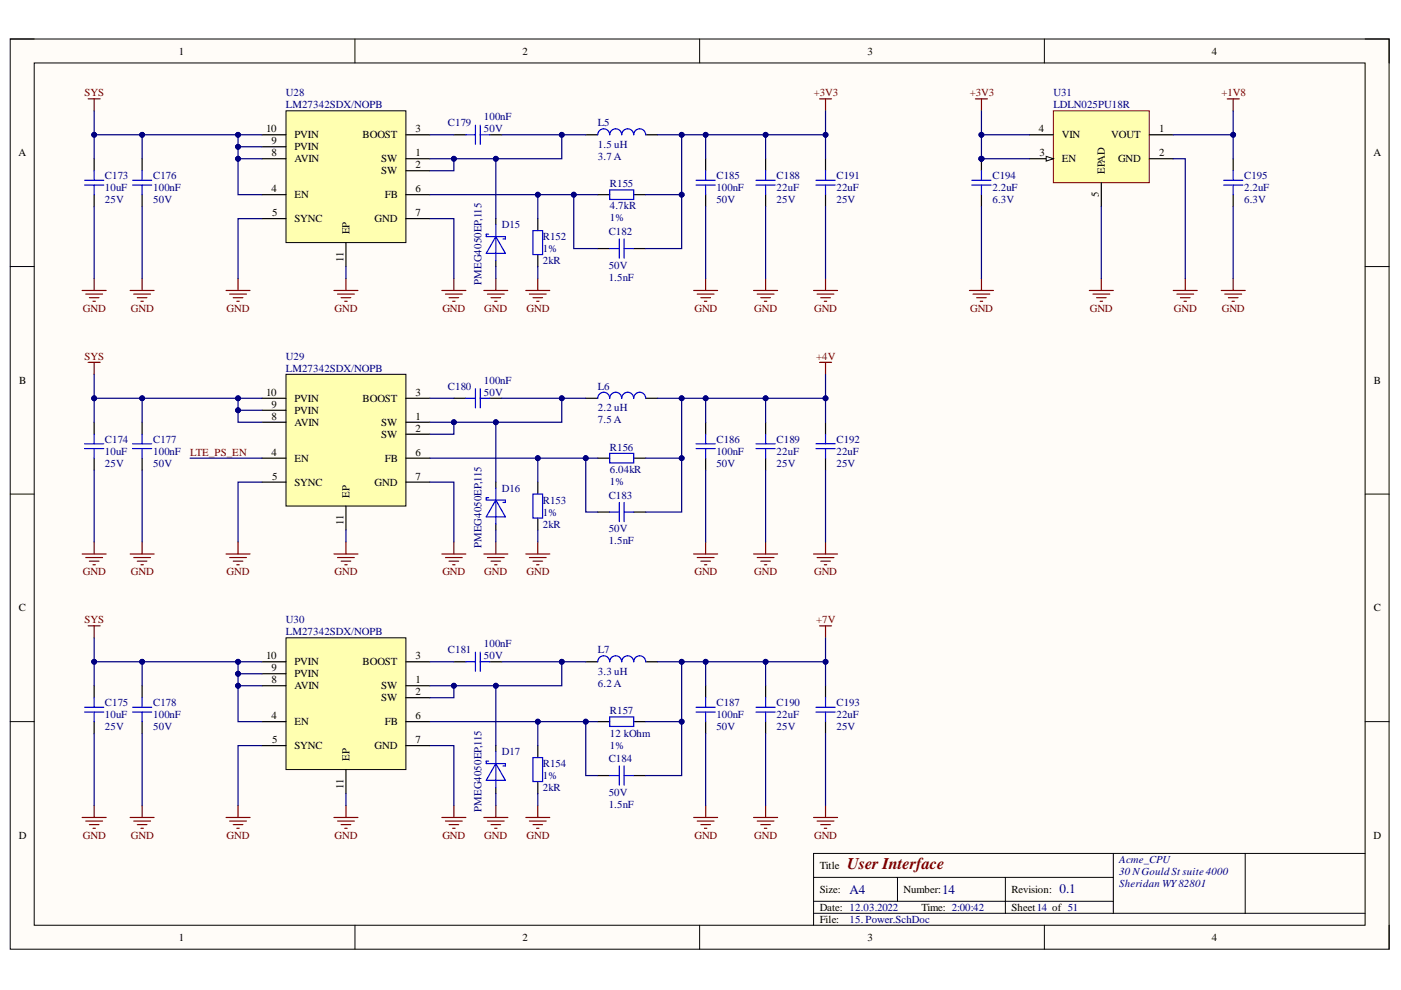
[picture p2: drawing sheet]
<svg xmlns="http://www.w3.org/2000/svg" width="297mm" height="210mm" viewBox="0 0 297 210" stroke-linecap="round" stroke-linejoin="round" font-family="sans-serif">
<path d="M2.2 8.3h292.3v193h-292.3z" fill-rule="evenodd" fill="#fffcf8"/>
<path d="M2.2 8.3h292.3v193h-292.3z" fill="none" stroke="#000" stroke-width=".21"/>
<path d="M7.3 13.3h282.1v182.9h-282.1z" fill-rule="evenodd" fill="#fffcf8"/>
<g fill="none" stroke="#000" stroke-width=".21">
<path d="M2.2 8.3h5.1M7.3 13.3h282.1v182.9h-282.1zM75.3 8.3v5M148.3 8.3v5M221.4 8.3v5M289.4 8.3h5.1v5M2.2 56.5h5.1M289.4 56.5h5.1M2.2 104.8h5.1M289.4 104.8h5.1M2.2 153h5.1M289.4 153h5.1"/>
<path d="M75.3 196.2v5.1M148.3 196.2v5.1M172.5 186h63.5M172.5 193.6h116.9M172.5 191.1h63.5M190.3 186v5.1M213.2 186v7.6M221.4 196.2v5.1M236 180.9v12.7M264 180.9v12.7M289.4 180.9h-116.9v15.3M294.5 196.2v5.1"/>
</g>
<path d="M18.7 21h2.5M20 21v2.5M20 59.1v2.5M17.4 61.6h5.1M18.2 62.4h3.5M18.9 63.1h2.1M19.7 63.9h.5M173.8 76.8h2.5M175 76.8v2.6M173.8 132.7h2.5M175 132.7v2.5" fill="none" stroke="#800000" stroke-width=".25"/>
<path d="M223.3 23.5h20.4v15.2h-20.4z" fill-rule="evenodd" fill="#ffffb0"/>
<path d="M223.3 23.5h20.4v15.2h-20.4z" fill="none" stroke="#800000" stroke-width=".21"/>
<path d="M218.2 33.7h5.1M243.7 28.6h5.1" fill="none" stroke="#000" stroke-width=".25"/>
<path d="M221.8 33.1l1.5 .6-1.5 .5z" fill="#f8fcff"/>
<path d="M221.8 33.1l1.5 .6-1.5 .5z" fill="none" stroke="#000" stroke-width=".21"/>
<path d="M218.2 28.6h5.1M233.5 38.7v5.1M243.7 33.7h5.1M261.5 33.7v2.5M261.5 41.3v2.5" fill="none" stroke="#000" stroke-width=".25"/>
<path d="M259.4 38.2h4.1M259.4 39.2h4.1M261.5 36.2v2M261.5 39.2v2.1" fill="none" stroke="#00f" stroke-width=".25"/>
<circle cx="208.1" cy="33.7" r=".51" fill="#000080"/>
<circle cx="208.1" cy="33.7" r=".51" fill="none" stroke="#000080" stroke-width=".21"/>
<path d="M208.1 33.7v2.5M208.1 41.3v2.5" fill="none" stroke="#000" stroke-width=".25"/>
<circle cx="208.1" cy="33.7" r=".51" fill="#000080"/>
<circle cx="208.1" cy="33.7" r=".51" fill="none" stroke="#000080" stroke-width=".21"/>
<path d="M206 38.2h4.1M206 39.2h4.1M208.1 36.2v2M208.1 39.2v2.1" fill="none" stroke="#00f" stroke-width=".25"/>
<path d="M206.8 21h2.6M208.1 21v2.5M260.2 21h2.5M261.5 21v2.5M233.5 59.1v2.5M231 61.6h5M231.7 62.4h3.6M232.5 63.1h2M233.2 63.9h.6" fill="none" stroke="#800000" stroke-width=".25"/>
<path d="M60.6 23.5h25.5v27.9h-25.5z" fill-rule="evenodd" fill="#ffffb0"/>
<path d="M60.6 23.5h25.5v27.9h-25.5z" fill="none" stroke="#000" stroke-width=".21"/>
<g fill="none" stroke="#000" stroke-width=".25">
<path d="M20 33.7v2.5M30.1 33.7v2.5M55.6 33.7h5M55.6 28.6h5M55.6 31.1h5M86.1 33.7h5M86.1 36.2h5M86.1 28.6h5M96.2 28.6h2.6M103.9 28.6h2.5M124.2 28.6h2.5M136.9 28.6h2.5"/>
<path d="M149.6 33.7v2.5M162.3 33.7v2.5M175 33.7v2.5M20 41.3v2.5M30.1 41.3v2.5M55.6 41.3h5M55.6 46.4h5M73.3 51.4v5.1M86.1 41.3h5M86.1 46.4h5M105.1 46.4v1.2M105.1 55.2v1.3"/>
<path d="M149.6 41.3v2.5M162.3 41.3v2.5M175 41.3v2.5"/>
</g>
<g fill="none" stroke="#00f" stroke-width=".25">
<path d="M17.9 38.2h4.1M17.9 39.2h4.1M20 36.2v2M20 39.2v2.1M28.1 38.2h4.1M28.1 39.2h4.1M30.1 36.2v2M30.1 39.2v2.1M98.8 28.6h2M100.8 26.5v4.1M101.8 26.5v4.1M101.8 28.6h2.1"/>
<path d="M126.7 28.6a1.27 1.27 0 0 1 1.3-1.3 1.27 1.27 0 0 1 1.3 1.3 1.27 1.27 0 0 1 1.2-1.3 1.27 1.27 0 0 1 1.3 1.3 1.27 1.27 0 0 1 1.3-1.3 1.27 1.27 0 0 1 1.3 1.3 1.27 1.27 0 0 1 1.2-1.3 1.27 1.27 0 0 1 1.3 1.3M147.6 38.2h4M147.6 39.2h4M149.6 36.2v2M149.6 39.2v2.1M160.3 38.2h4.1M160.3 39.2h4.1M162.3 36.2v2M162.3 39.2v2.1M173 38.2h4.1M173 39.2h4.1M175 36.2v2"/>
<path d="M175 39.2v2.1M103.6 49.7h-.5v.5h4.1v.5h-.6M105.1 50.2l2.1 3.5h-4.1zM105.1 47.6v7.6"/>
</g>
<g fill="none" stroke="#800000" stroke-width=".25">
<path d="M173.8 21h2.5M175 21v2.5M30.1 59.1v2.5M50.5 59.1v2.5M73.3 59.1v2.5M96.2 59.1v2.5M105.1 59.1v2.5M114 59.1v2.5M149.6 59.1v2.5M162.3 59.1v2.5M175 59.1v2.5M18.7 76.8h2.5"/>
<path d="M20 76.8v2.6M27.6 61.6h5.1M28.4 62.4h3.5M29.1 63.1h2M29.9 63.9h.5M47.9 61.6h5.1M48.7 62.4h3.5M49.5 63.1h2M50.2 63.9h.5M70.8 61.6h5.1M71.6 62.4h3.5M72.3 63.1h2.1"/>
<path d="M73.1 63.9h.5M93.7 61.6h5.1M94.4 62.4h3.6M95.2 63.1h2M96 63.9h.5M102.6 61.6h5.1M103.3 62.4h3.6M104.1 63.1h2M104.9 63.9h.5M111.5 61.6h5.1M112.2 62.4h3.6M113 63.1h2"/>
<path d="M113.8 63.9h.5M147.1 61.6h5.1M147.8 62.4h3.6M148.6 63.1h2M149.4 63.9h.5M159.8 61.6h5.1M160.5 62.4h3.6M161.3 63.1h2M162.1 63.9h.5M172.5 61.6h5.1M173.3 62.4h3.5M174 63.1h2.1"/>
<path d="M174.8 63.9h.5M17.4 117.5h5.1M18.2 118.2h3.5M18.9 119h2.1M19.7 119.7h.5M20 114.9v2.6"/>
</g>
<path d="M60.6 79.4h25.5v27.9h-25.5z" fill-rule="evenodd" fill="#ffffb0"/>
<path d="M60.6 79.4h25.5v27.9h-25.5z" fill="none" stroke="#000" stroke-width=".21"/>
<g fill="none" stroke="#000" stroke-width=".25">
<path d="M20 89.5v2.6M20 97.1v2.6M30.1 89.5v2.6M30.1 97.1v2.6M55.6 89.5h5M55.6 84.4h5M55.6 97.1h5M55.6 87h5M86.1 89.5h5M86.1 92.1h5M86.1 84.4h5M86.1 97.1h5"/>
<path d="M96.2 84.4h2.6M103.9 84.4h2.5M149.6 89.5v2.6M149.6 97.1v2.6M162.3 89.5v2.6M162.3 97.1v2.6M175 89.5v2.6M175 97.1v2.6M55.6 102.2h5M73.3 107.3v5.1M86.1 102.2h5M105.1 102.2v1.3"/>
<path d="M105.1 111.1v1.3"/>
</g>
<g fill="none" stroke="#00f" stroke-width=".25">
<path d="M17.9 94.1h4.1M17.9 95.1h4.1M20 92.1v2M20 95.1v2M28.1 94.1h4.1M28.1 95.1h4.1M30.1 92.1v2M30.1 95.1v2M98.8 84.4h2M100.8 82.4v4.1M101.8 82.4v4.1M101.8 84.4h2.1"/>
<path d="M147.6 94.1h4M147.6 95.1h4M149.6 92.1v2M149.6 95.1v2M160.3 94.1h4.1M160.3 95.1h4.1M162.3 92.1v2M162.3 95.1v2M173 94.1h4.1M173 95.1h4.1M175 92.1v2M175 95.1v2"/>
<path d="M103.6 105.5h-.5v.5h4.1v.5h-.6M105.1 106l2.1 3.6h-4.1zM105.1 103.5v7.6"/>
</g>
<g fill="none" stroke="#800000" stroke-width=".25">
<path d="M27.6 117.5h5.1M28.4 118.2h3.5M29.1 119h2M29.9 119.7h.5M30.1 114.9v2.6M47.9 117.5h5.1M48.7 118.2h3.5M49.5 119h2M50.2 119.7h.5M50.5 114.9v2.6M70.8 117.5h5.1M71.6 118.2h3.5"/>
<path d="M72.3 119h2.1M73.1 119.7h.5M73.3 114.9v2.6M93.7 117.5h5.1M94.4 118.2h3.6M95.2 119h2M96 119.7h.5M96.2 114.9v2.6M102.6 117.5h5.1M103.3 118.2h3.6M104.1 119h2M104.9 119.7h.5"/>
<path d="M105.1 114.9v2.6M111.5 117.5h5.1M112.2 118.2h3.6M113 119h2M113.8 119.7h.5M114 114.9v2.6M147.1 117.5h5.1M147.8 118.2h3.6M148.6 119h2M149.4 119.7h.5M149.6 114.9v2.6M159.8 117.5h5.1"/>
<path d="M160.5 118.2h3.6M161.3 119h2M162.1 119.7h.5M162.3 114.9v2.6M172.5 117.5h5.1M173.3 118.2h3.5M174 119h2.1M174.8 119.7h.5M175 114.9v2.6M18.7 132.7h2.5M20 132.7v2.5M17.4 173.3h5.1"/>
<path d="M18.2 174.1h3.5M19 174.8h2M19.7 175.6h.5M20 170.8v2.5"/>
</g>
<path d="M60.6 135.2h25.5v28h-25.5z" fill-rule="evenodd" fill="#ffffb0"/>
<path d="M60.6 135.2h25.5v28h-25.5z" fill="none" stroke="#000" stroke-width=".21"/>
<g fill="none" stroke="#000" stroke-width=".25">
<path d="M114 46.4v2.5M114 54v2.5M126.7 41.3h2.6M126.7 52.7h2.6M134.4 41.3h2.5M134.4 52.7h2.5M124.2 84.4h2.5M126.7 97.1h2.6M134.4 97.1h2.5M136.9 84.4h2.5M114 102.2v2.6M114 109.8v2.6"/>
<path d="M126.7 108.6h2.6M134.4 108.6h2.5M20 145.4v2.5M20 153v2.5M30.1 145.4v2.5M30.1 153v2.5M55.6 145.4h5M55.6 140.3h5M55.6 153h5M55.6 158.1h5M55.6 142.9h5M86.1 145.4h5"/>
<path d="M86.1 147.9h5M86.1 140.3h5M86.1 153h5M86.1 158.1h5M96.2 140.3h2.6M103.9 140.3h2.5M105.1 158.1v1.3M114 158.1v2.5M124.2 140.3h2.5M126.7 153h2.6M134.4 153h2.5M136.9 140.3h2.5"/>
<path d="M149.6 145.4v2.5M149.6 153v2.5M162.3 145.4v2.5M162.3 153v2.5M175 145.4v2.5M175 153v2.6M73.3 163.2v5M105.1 167v1.2M114 165.7v2.5M126.7 164.4h2.6M134.4 164.4h2.5"/>
</g>
<g fill="none" stroke="#00f" stroke-width=".25">
<path d="M113 48.9h2v5.1h-2zM129.3 40.3h5.1v2h-5.1zM129.3 52.7h2M131.3 50.7v4M132.3 50.7v4M132.3 52.7h2.1M126.7 84.4a1.27 1.27 0 0 1 1.3-1.2 1.27 1.27 0 0 1 1.3 1.2 1.27 1.27 0 0 1 1.2-1.2 1.27 1.27 0 0 1 1.3 1.2 1.27 1.27 0 0 1 1.3-1.2 1.27 1.27 0 0 1 1.3 1.2 1.27 1.27 0 0 1 1.2-1.2 1.27 1.27 0 0 1 1.3 1.2M129.3 96.1h5.1v2.1h-5.1zM113 104.8h2v5h-2zM129.3 108.6h2M131.3 106.5v4.1M132.3 106.5v4.1"/>
<path d="M132.3 108.6h2.1M100.8 138.3v4M101.8 138.3v4M17.9 150h4.1M17.9 151h4.1M20 147.9v2.1M20 151v2M28.1 150h4.1M28.1 151h4.1M30.1 147.9v2.1M30.1 151v2M98.8 140.3h2"/>
<path d="M101.8 140.3h2.1M105.1 159.4v7.6M126.7 140.3a1.27 1.27 0 0 1 1.3-1.3 1.27 1.27 0 0 1 1.3 1.3 1.27 1.27 0 0 1 1.2-1.3 1.27 1.27 0 0 1 1.3 1.3 1.27 1.27 0 0 1 1.3-1.3 1.27 1.27 0 0 1 1.3 1.3 1.27 1.27 0 0 1 1.2-1.3 1.27 1.27 0 0 1 1.3 1.3M129.3 152h5.1v2h-5.1zM147.6 150h4M147.6 151h4M149.6 147.9v2.1M149.6 151v2M160.3 150h4.1M160.3 151h4.1M162.3 147.9v2.1M162.3 151v2"/>
<path d="M173 150h4.1M173 151h4.1M175 147.9v2.1M175 151v2M103.6 161.4h-.5v.5h4.1v.5h-.6M105.1 161.9l2.1 3.6h-4.1zM113 160.6h2v5.1h-2zM129.3 164.4h2M131.3 162.4v4.1M132.3 162.4v4.1M132.3 164.4h2.1"/>
</g>
<g fill="none" stroke="#800000" stroke-width=".25">
<path d="M208.1 59.1v2.5M251.3 59.1v2.5M261.5 59.1v2.5M205.5 61.6h5.1M206.3 62.4h3.6M207.1 63.1h2M207.8 63.9h.5M248.8 61.6h5M249.5 62.4h3.6M250.3 63.1h2M251 63.9h.6M258.9 61.6h5.1"/>
<path d="M259.7 62.4h3.5M260.4 63.1h2.1M261.2 63.9h.5M27.6 173.3h5.1M28.4 174.1h3.5M29.1 174.8h2.1M29.9 175.6h.5M30.1 170.8v2.5M47.9 173.3h5.1M48.7 174.1h3.6M49.5 174.8h2M50.2 175.6h.5"/>
<path d="M50.5 170.8v2.5M70.8 173.3h5.1M71.6 174.1h3.5M72.3 174.8h2.1M73.1 175.6h.5M73.4 170.8v2.5M93.7 173.3h5.1M94.4 174.1h3.6M95.2 174.8h2M96 175.6h.5M96.2 170.8v2.5M102.6 173.3h5.1"/>
<path d="M103.3 174.1h3.6M104.1 174.8h2M104.9 175.6h.5M105.1 170.8v2.5M111.5 173.3h5.1M112.2 174.1h3.6M113 174.8h2M113.8 175.6h.5M114 170.8v2.5M147.1 173.3h5.1M147.8 174.1h3.6M148.6 174.8h2"/>
<path d="M149.4 175.6h.5M149.6 170.8v2.5M159.8 173.3h5.1M160.5 174.1h3.6M161.3 174.8h2M162.1 175.6h.5M162.3 170.8v2.5M172.5 173.3h5.1M173.3 174.1h3.5M174 174.8h2.1M174.8 175.6h.5M175 170.8v2.5"/>
</g>
<path d="M248.8 28.6h12.7v5.1" fill="none" stroke="#000080" stroke-width=".25"/>
<circle cx="261.5" cy="28.6" r=".51" fill="#000080"/>
<circle cx="261.5" cy="28.6" r=".51" fill="none" stroke="#000080" stroke-width=".21"/>
<path d="M30.1 28.6v5.1M248.8 33.7h2.5v25.4" fill="none" stroke="#000080" stroke-width=".25"/>
<circle cx="30.1" cy="28.6" r=".51" fill="#000080"/>
<circle cx="30.1" cy="28.6" r=".51" fill="none" stroke="#000080" stroke-width=".21"/>
<path d="M50.5 31.1h5.1" fill="none" stroke="#000080" stroke-width=".25"/>
<circle cx="50.5" cy="31.1" r=".51" fill="#000080"/>
<circle cx="50.5" cy="31.1" r=".51" fill="none" stroke="#000080" stroke-width=".21"/>
<path d="M20 23.5v5.1" fill="none" stroke="#000080" stroke-width=".25"/>
<circle cx="20" cy="28.6" r=".51" fill="#000080"/>
<circle cx="20" cy="28.6" r=".51" fill="none" stroke="#000080" stroke-width=".21"/>
<path d="M55.6 28.6h-35.6v5.1M20 43.8v15.3M30.1 43.8v15.3M73.3 56.5v2.6M149.6 43.8v15.3M162.3 43.8v15.3M175 43.8v15.3" fill="none" stroke="#000080" stroke-width=".25"/>
<circle cx="20" cy="28.6" r=".51" fill="#000080"/>
<circle cx="20" cy="28.6" r=".51" fill="none" stroke="#000080" stroke-width=".21"/>
<circle cx="30.1" cy="28.6" r=".51" fill="#000080"/>
<circle cx="30.1" cy="28.6" r=".51" fill="none" stroke="#000080" stroke-width=".21"/>
<circle cx="50.5" cy="28.6" r=".51" fill="#000080"/>
<circle cx="50.5" cy="28.6" r=".51" fill="none" stroke="#000080" stroke-width=".21"/>
<path d="M50.5 28.6v5.1h5.1" fill="none" stroke="#000080" stroke-width=".25"/>
<circle cx="50.5" cy="28.6" r=".51" fill="#000080"/>
<circle cx="50.5" cy="28.6" r=".51" fill="none" stroke="#000080" stroke-width=".21"/>
<circle cx="50.5" cy="31.1" r=".51" fill="#000080"/>
<circle cx="50.5" cy="31.1" r=".51" fill="none" stroke="#000080" stroke-width=".21"/>
<circle cx="50.5" cy="33.7" r=".51" fill="#000080"/>
<circle cx="50.5" cy="33.7" r=".51" fill="none" stroke="#000080" stroke-width=".21"/>
<path d="M50.5 33.7v7.6h5.1M55.6 46.4h-5.1v12.7M91.1 46.4h5.1v12.7" fill="none" stroke="#000080" stroke-width=".25"/>
<circle cx="50.5" cy="33.7" r=".51" fill="#000080"/>
<circle cx="50.5" cy="33.7" r=".51" fill="none" stroke="#000080" stroke-width=".21"/>
<path d="M91.1 28.6h5.1M96.2 33.7v2.5h-5.1" fill="none" stroke="#000080" stroke-width=".25"/>
<circle cx="96.2" cy="33.7" r=".51" fill="#000080"/>
<circle cx="96.2" cy="33.7" r=".51" fill="none" stroke="#000080" stroke-width=".21"/>
<path d="M119.1 28.6h5.1" fill="none" stroke="#000080" stroke-width=".25"/>
<circle cx="119.1" cy="28.6" r=".51" fill="#000080"/>
<circle cx="119.1" cy="28.6" r=".51" fill="none" stroke="#000080" stroke-width=".21"/>
<path d="M149.6 28.6v5.1" fill="none" stroke="#000080" stroke-width=".25"/>
<circle cx="149.6" cy="28.6" r=".51" fill="#000080"/>
<circle cx="149.6" cy="28.6" r=".51" fill="none" stroke="#000080" stroke-width=".21"/>
<path d="M162.3 28.6v5.1" fill="none" stroke="#000080" stroke-width=".25"/>
<circle cx="162.3" cy="28.6" r=".51" fill="#000080"/>
<circle cx="162.3" cy="28.6" r=".51" fill="none" stroke="#000080" stroke-width=".21"/>
<path d="M114 41.3v5.1M114 56.5v2.6" fill="none" stroke="#000080" stroke-width=".25"/>
<circle cx="114" cy="41.3" r=".51" fill="#000080"/>
<circle cx="114" cy="41.3" r=".51" fill="none" stroke="#000080" stroke-width=".21"/>
<path d="M175 23.5v10.2" fill="none" stroke="#000080" stroke-width=".25"/>
<circle cx="175" cy="28.6" r=".51" fill="#000080"/>
<circle cx="175" cy="28.6" r=".51" fill="none" stroke="#000080" stroke-width=".21"/>
<path d="M144.5 28.6v12.7h-7.6" fill="none" stroke="#000080" stroke-width=".25"/>
<circle cx="144.5" cy="28.6" r=".51" fill="#000080"/>
<circle cx="144.5" cy="28.6" r=".51" fill="none" stroke="#000080" stroke-width=".21"/>
<circle cx="144.5" cy="41.3" r=".51" fill="#000080"/>
<circle cx="144.5" cy="41.3" r=".51" fill="none" stroke="#000080" stroke-width=".21"/>
<path d="M144.5 41.3v11.4h-7.6" fill="none" stroke="#000080" stroke-width=".25"/>
<circle cx="144.5" cy="41.3" r=".51" fill="#000080"/>
<circle cx="144.5" cy="41.3" r=".51" fill="none" stroke="#000080" stroke-width=".21"/>
<path d="M139.4 28.6h35.6" fill="none" stroke="#000080" stroke-width=".25"/>
<circle cx="175" cy="28.6" r=".51" fill="#000080"/>
<circle cx="175" cy="28.6" r=".51" fill="none" stroke="#000080" stroke-width=".21"/>
<circle cx="162.3" cy="28.6" r=".51" fill="#000080"/>
<circle cx="162.3" cy="28.6" r=".51" fill="none" stroke="#000080" stroke-width=".21"/>
<circle cx="149.6" cy="28.6" r=".51" fill="#000080"/>
<circle cx="149.6" cy="28.6" r=".51" fill="none" stroke="#000080" stroke-width=".21"/>
<circle cx="144.5" cy="28.6" r=".51" fill="#000080"/>
<circle cx="144.5" cy="28.6" r=".51" fill="none" stroke="#000080" stroke-width=".21"/>
<path d="M121.6 41.3v11.4h5.1" fill="none" stroke="#000080" stroke-width=".25"/>
<circle cx="121.6" cy="41.3" r=".51" fill="#000080"/>
<circle cx="121.6" cy="41.3" r=".51" fill="none" stroke="#000080" stroke-width=".21"/>
<path d="M105.1 33.7v12.7M105.1 56.5v2.6" fill="none" stroke="#000080" stroke-width=".25"/>
<circle cx="105.1" cy="33.7" r=".51" fill="#000080"/>
<circle cx="105.1" cy="33.7" r=".51" fill="none" stroke="#000080" stroke-width=".21"/>
<path d="M106.4 28.6h12.7v5.1h-28" fill="none" stroke="#000080" stroke-width=".25"/>
<circle cx="96.2" cy="33.7" r=".51" fill="#000080"/>
<circle cx="96.2" cy="33.7" r=".51" fill="none" stroke="#000080" stroke-width=".21"/>
<circle cx="105.1" cy="33.7" r=".51" fill="#000080"/>
<circle cx="105.1" cy="33.7" r=".51" fill="none" stroke="#000080" stroke-width=".21"/>
<circle cx="119.1" cy="28.6" r=".51" fill="#000080"/>
<circle cx="119.1" cy="28.6" r=".51" fill="none" stroke="#000080" stroke-width=".21"/>
<path d="M30.1 84.4v5.1" fill="none" stroke="#000080" stroke-width=".25"/>
<circle cx="30.1" cy="84.4" r=".51" fill="#000080"/>
<circle cx="30.1" cy="84.4" r=".51" fill="none" stroke="#000080" stroke-width=".21"/>
<path d="M50.5 87h5.1" fill="none" stroke="#000080" stroke-width=".25"/>
<circle cx="50.5" cy="87" r=".51" fill="#000080"/>
<circle cx="50.5" cy="87" r=".51" fill="none" stroke="#000080" stroke-width=".21"/>
<path d="M20 79.4v5" fill="none" stroke="#000080" stroke-width=".25"/>
<circle cx="20" cy="84.4" r=".51" fill="#000080"/>
<circle cx="20" cy="84.4" r=".51" fill="none" stroke="#000080" stroke-width=".21"/>
<path d="M20 99.7v15.2M30.1 99.7v15.2M55.6 84.4h-35.6v5.1M149.6 99.7v15.2M162.3 99.7v15.2M175 99.7v15.2M73.3 112.4v2.5" fill="none" stroke="#000080" stroke-width=".25"/>
<circle cx="20" cy="84.4" r=".51" fill="#000080"/>
<circle cx="20" cy="84.4" r=".51" fill="none" stroke="#000080" stroke-width=".21"/>
<circle cx="30.1" cy="84.4" r=".51" fill="#000080"/>
<circle cx="30.1" cy="84.4" r=".51" fill="none" stroke="#000080" stroke-width=".21"/>
<circle cx="50.5" cy="84.4" r=".51" fill="#000080"/>
<circle cx="50.5" cy="84.4" r=".51" fill="none" stroke="#000080" stroke-width=".21"/>
<path d="M50.5 84.4v5.1h5.1" fill="none" stroke="#000080" stroke-width=".25"/>
<circle cx="50.5" cy="84.4" r=".51" fill="#000080"/>
<circle cx="50.5" cy="84.4" r=".51" fill="none" stroke="#000080" stroke-width=".21"/>
<circle cx="50.5" cy="87" r=".51" fill="#000080"/>
<circle cx="50.5" cy="87" r=".51" fill="none" stroke="#000080" stroke-width=".21"/>
<path d="M91.1 84.4h5.1M96.2 89.5v2.6h-5.1M55.6 102.2h-5.1v12.7M91.1 102.2h5.1v12.7" fill="none" stroke="#000080" stroke-width=".25"/>
<circle cx="96.2" cy="89.5" r=".51" fill="#000080"/>
<circle cx="96.2" cy="89.5" r=".51" fill="none" stroke="#000080" stroke-width=".21"/>
<path d="M119.1 84.4h5.1" fill="none" stroke="#000080" stroke-width=".25"/>
<circle cx="119.1" cy="84.4" r=".51" fill="#000080"/>
<circle cx="119.1" cy="84.4" r=".51" fill="none" stroke="#000080" stroke-width=".21"/>
<path d="M149.6 84.4v5.1" fill="none" stroke="#000080" stroke-width=".25"/>
<circle cx="149.6" cy="84.4" r=".51" fill="#000080"/>
<circle cx="149.6" cy="84.4" r=".51" fill="none" stroke="#000080" stroke-width=".21"/>
<path d="M162.3 84.4v5.1" fill="none" stroke="#000080" stroke-width=".25"/>
<circle cx="162.3" cy="84.4" r=".51" fill="#000080"/>
<circle cx="162.3" cy="84.4" r=".51" fill="none" stroke="#000080" stroke-width=".21"/>
<path d="M114 97.1v5.1M114 112.4v2.5" fill="none" stroke="#000080" stroke-width=".25"/>
<circle cx="114" cy="97.1" r=".51" fill="#000080"/>
<circle cx="114" cy="97.1" r=".51" fill="none" stroke="#000080" stroke-width=".21"/>
<path d="M175 79.4v10.1" fill="none" stroke="#000080" stroke-width=".25"/>
<circle cx="175" cy="84.4" r=".51" fill="#000080"/>
<circle cx="175" cy="84.4" r=".51" fill="none" stroke="#000080" stroke-width=".21"/>
<path d="M144.5 84.4v12.7h-7.6" fill="none" stroke="#000080" stroke-width=".25"/>
<circle cx="144.5" cy="84.4" r=".51" fill="#000080"/>
<circle cx="144.5" cy="84.4" r=".51" fill="none" stroke="#000080" stroke-width=".21"/>
<circle cx="144.5" cy="97.1" r=".51" fill="#000080"/>
<circle cx="144.5" cy="97.1" r=".51" fill="none" stroke="#000080" stroke-width=".21"/>
<path d="M144.5 97.1v11.5h-7.6" fill="none" stroke="#000080" stroke-width=".25"/>
<circle cx="144.5" cy="97.1" r=".51" fill="#000080"/>
<circle cx="144.5" cy="97.1" r=".51" fill="none" stroke="#000080" stroke-width=".21"/>
<path d="M139.4 84.5h35.6" fill="none" stroke="#000080" stroke-width=".25"/>
<circle cx="175" cy="84.4" r=".51" fill="#000080"/>
<circle cx="175" cy="84.4" r=".51" fill="none" stroke="#000080" stroke-width=".21"/>
<circle cx="162.3" cy="84.4" r=".51" fill="#000080"/>
<circle cx="162.3" cy="84.4" r=".51" fill="none" stroke="#000080" stroke-width=".21"/>
<circle cx="149.6" cy="84.4" r=".51" fill="#000080"/>
<circle cx="149.6" cy="84.4" r=".51" fill="none" stroke="#000080" stroke-width=".21"/>
<circle cx="144.5" cy="84.4" r=".51" fill="#000080"/>
<circle cx="144.5" cy="84.4" r=".51" fill="none" stroke="#000080" stroke-width=".21"/>
<path d="M124.2 97.1v11.5h2.5" fill="none" stroke="#000080" stroke-width=".25"/>
<circle cx="124.2" cy="97.1" r=".51" fill="#000080"/>
<circle cx="124.2" cy="97.1" r=".51" fill="none" stroke="#000080" stroke-width=".21"/>
<path d="M105.1 89.5v12.7M105.1 112.4v2.5" fill="none" stroke="#000080" stroke-width=".25"/>
<circle cx="105.1" cy="89.5" r=".51" fill="#000080"/>
<circle cx="105.1" cy="89.5" r=".51" fill="none" stroke="#000080" stroke-width=".21"/>
<path d="M91.1 97.1h35.6" fill="none" stroke="#000080" stroke-width=".25"/>
<circle cx="114" cy="97.1" r=".51" fill="#000080"/>
<circle cx="114" cy="97.1" r=".51" fill="none" stroke="#000080" stroke-width=".21"/>
<circle cx="124.2" cy="97.1" r=".51" fill="#000080"/>
<circle cx="124.2" cy="97.1" r=".51" fill="none" stroke="#000080" stroke-width=".21"/>
<path d="M106.4 84.4h12.7v5.1h-28" fill="none" stroke="#000080" stroke-width=".25"/>
<circle cx="96.2" cy="89.5" r=".51" fill="#000080"/>
<circle cx="96.2" cy="89.5" r=".51" fill="none" stroke="#000080" stroke-width=".21"/>
<circle cx="105.1" cy="89.5" r=".51" fill="#000080"/>
<circle cx="105.1" cy="89.5" r=".51" fill="none" stroke="#000080" stroke-width=".21"/>
<circle cx="119.1" cy="84.4" r=".51" fill="#000080"/>
<circle cx="119.1" cy="84.4" r=".51" fill="none" stroke="#000080" stroke-width=".21"/>
<path d="M30.1 140.3v5.1" fill="none" stroke="#000080" stroke-width=".25"/>
<circle cx="30.1" cy="140.3" r=".51" fill="#000080"/>
<circle cx="30.1" cy="140.3" r=".51" fill="none" stroke="#000080" stroke-width=".21"/>
<path d="M50.5 142.9h5.1" fill="none" stroke="#000080" stroke-width=".25"/>
<circle cx="50.5" cy="142.8" r=".51" fill="#000080"/>
<circle cx="50.5" cy="142.8" r=".51" fill="none" stroke="#000080" stroke-width=".21"/>
<path d="M20 135.2v5.1" fill="none" stroke="#000080" stroke-width=".25"/>
<circle cx="20" cy="140.3" r=".51" fill="#000080"/>
<circle cx="20" cy="140.3" r=".51" fill="none" stroke="#000080" stroke-width=".21"/>
<path d="M20 155.5v15.3M30.1 155.5v15.3M55.6 140.3h-35.6v5.1M149.6 155.5v15.3M162.3 155.5v15.3M175 155.6v15.2M73.3 168.2v2.6" fill="none" stroke="#000080" stroke-width=".25"/>
<circle cx="20" cy="140.3" r=".51" fill="#000080"/>
<circle cx="20" cy="140.3" r=".51" fill="none" stroke="#000080" stroke-width=".21"/>
<circle cx="30.1" cy="140.3" r=".51" fill="#000080"/>
<circle cx="30.1" cy="140.3" r=".51" fill="none" stroke="#000080" stroke-width=".21"/>
<circle cx="50.5" cy="140.3" r=".51" fill="#000080"/>
<circle cx="50.5" cy="140.3" r=".51" fill="none" stroke="#000080" stroke-width=".21"/>
<path d="M50.5 140.3v5.1h5.1" fill="none" stroke="#000080" stroke-width=".25"/>
<circle cx="50.5" cy="140.3" r=".51" fill="#000080"/>
<circle cx="50.5" cy="140.3" r=".51" fill="none" stroke="#000080" stroke-width=".21"/>
<circle cx="50.5" cy="142.8" r=".51" fill="#000080"/>
<circle cx="50.5" cy="142.8" r=".51" fill="none" stroke="#000080" stroke-width=".21"/>
<circle cx="50.5" cy="145.4" r=".51" fill="#000080"/>
<circle cx="50.5" cy="145.4" r=".51" fill="none" stroke="#000080" stroke-width=".21"/>
<path d="M50.5 145.4v7.6h5.1M55.6 158.1h-5.1v12.7M91.1 158.1h5.1v12.7" fill="none" stroke="#000080" stroke-width=".25"/>
<circle cx="50.5" cy="145.4" r=".51" fill="#000080"/>
<circle cx="50.5" cy="145.4" r=".51" fill="none" stroke="#000080" stroke-width=".21"/>
<path d="M91.1 140.3h5.1M96.2 145.4v2.5h-5.1" fill="none" stroke="#000080" stroke-width=".25"/>
<circle cx="96.2" cy="145.4" r=".51" fill="#000080"/>
<circle cx="96.2" cy="145.4" r=".51" fill="none" stroke="#000080" stroke-width=".21"/>
<path d="M119.1 140.3h5.1" fill="none" stroke="#000080" stroke-width=".25"/>
<circle cx="119.1" cy="140.3" r=".51" fill="#000080"/>
<circle cx="119.1" cy="140.3" r=".51" fill="none" stroke="#000080" stroke-width=".21"/>
<path d="M149.6 140.3v5.1" fill="none" stroke="#000080" stroke-width=".25"/>
<circle cx="149.6" cy="140.3" r=".51" fill="#000080"/>
<circle cx="149.6" cy="140.3" r=".51" fill="none" stroke="#000080" stroke-width=".21"/>
<path d="M162.3 140.3v5.1" fill="none" stroke="#000080" stroke-width=".25"/>
<circle cx="162.3" cy="140.3" r=".51" fill="#000080"/>
<circle cx="162.3" cy="140.3" r=".51" fill="none" stroke="#000080" stroke-width=".21"/>
<path d="M114 153v5.1M114 168.2v2.6" fill="none" stroke="#000080" stroke-width=".25"/>
<circle cx="114" cy="153" r=".51" fill="#000080"/>
<circle cx="114" cy="153" r=".51" fill="none" stroke="#000080" stroke-width=".21"/>
<path d="M175 135.2v10.2" fill="none" stroke="#000080" stroke-width=".25"/>
<circle cx="175" cy="140.3" r=".51" fill="#000080"/>
<circle cx="175" cy="140.3" r=".51" fill="none" stroke="#000080" stroke-width=".21"/>
<path d="M144.5 140.3v12.7h-7.6" fill="none" stroke="#000080" stroke-width=".25"/>
<circle cx="144.5" cy="140.3" r=".51" fill="#000080"/>
<circle cx="144.5" cy="140.3" r=".51" fill="none" stroke="#000080" stroke-width=".21"/>
<circle cx="144.5" cy="153" r=".51" fill="#000080"/>
<circle cx="144.5" cy="153" r=".51" fill="none" stroke="#000080" stroke-width=".21"/>
<path d="M144.5 153v11.4h-7.6" fill="none" stroke="#000080" stroke-width=".25"/>
<circle cx="144.5" cy="153" r=".51" fill="#000080"/>
<circle cx="144.5" cy="153" r=".51" fill="none" stroke="#000080" stroke-width=".21"/>
<path d="M139.4 140.3h35.6" fill="none" stroke="#000080" stroke-width=".25"/>
<circle cx="175" cy="140.3" r=".51" fill="#000080"/>
<circle cx="175" cy="140.3" r=".51" fill="none" stroke="#000080" stroke-width=".21"/>
<circle cx="162.3" cy="140.3" r=".51" fill="#000080"/>
<circle cx="162.3" cy="140.3" r=".51" fill="none" stroke="#000080" stroke-width=".21"/>
<circle cx="149.6" cy="140.3" r=".51" fill="#000080"/>
<circle cx="149.6" cy="140.3" r=".51" fill="none" stroke="#000080" stroke-width=".21"/>
<circle cx="144.5" cy="140.3" r=".51" fill="#000080"/>
<circle cx="144.5" cy="140.3" r=".51" fill="none" stroke="#000080" stroke-width=".21"/>
<path d="M124.2 153v11.4h2.5" fill="none" stroke="#000080" stroke-width=".25"/>
<circle cx="124.2" cy="153" r=".51" fill="#000080"/>
<circle cx="124.2" cy="153" r=".51" fill="none" stroke="#000080" stroke-width=".21"/>
<path d="M105.1 145.4v12.7M105.1 168.2v2.6" fill="none" stroke="#000080" stroke-width=".25"/>
<circle cx="105.1" cy="145.4" r=".51" fill="#000080"/>
<circle cx="105.1" cy="145.4" r=".51" fill="none" stroke="#000080" stroke-width=".21"/>
<path d="M91.1 153h35.6" fill="none" stroke="#000080" stroke-width=".25"/>
<circle cx="114" cy="153" r=".51" fill="#000080"/>
<circle cx="114" cy="153" r=".51" fill="none" stroke="#000080" stroke-width=".21"/>
<circle cx="124.2" cy="153" r=".51" fill="#000080"/>
<circle cx="124.2" cy="153" r=".51" fill="none" stroke="#000080" stroke-width=".21"/>
<path d="M106.4 140.3h12.7v5.1h-28" fill="none" stroke="#000080" stroke-width=".25"/>
<circle cx="96.2" cy="145.4" r=".51" fill="#000080"/>
<circle cx="96.2" cy="145.4" r=".51" fill="none" stroke="#000080" stroke-width=".21"/>
<circle cx="105.1" cy="145.4" r=".51" fill="#000080"/>
<circle cx="105.1" cy="145.4" r=".51" fill="none" stroke="#000080" stroke-width=".21"/>
<circle cx="119.1" cy="140.3" r=".51" fill="#000080"/>
<circle cx="119.1" cy="140.3" r=".51" fill="none" stroke="#000080" stroke-width=".21"/>
<path d="M91.1 41.3h35.6M40.3 97.1h15.3" fill="none" stroke="#000080" stroke-width=".25"/>
<circle cx="114" cy="41.3" r=".51" fill="#000080"/>
<circle cx="114" cy="41.3" r=".51" fill="none" stroke="#000080" stroke-width=".21"/>
<circle cx="121.6" cy="41.3" r=".51" fill="#000080"/>
<circle cx="121.6" cy="41.3" r=".51" fill="none" stroke="#000080" stroke-width=".21"/>
<path d="M208.1 23.5v5.1" fill="none" stroke="#000080" stroke-width=".25"/>
<circle cx="208.1" cy="28.6" r=".51" fill="#000080"/>
<circle cx="208.1" cy="28.6" r=".51" fill="none" stroke="#000080" stroke-width=".21"/>
<path d="M261.5 23.5v5.1" fill="none" stroke="#000080" stroke-width=".25"/>
<circle cx="261.5" cy="28.6" r=".51" fill="#000080"/>
<circle cx="261.5" cy="28.6" r=".51" fill="none" stroke="#000080" stroke-width=".21"/>
<path d="M208.1 33.7h10.1M208.1 43.8v15.3M233.5 43.8v15.3M261.5 43.8v15.3" fill="none" stroke="#000080" stroke-width=".25"/>
<circle cx="208.1" cy="33.7" r=".51" fill="#000080"/>
<circle cx="208.1" cy="33.7" r=".51" fill="none" stroke="#000080" stroke-width=".21"/>
<path d="M218.2 28.6h-10.1v5.1" fill="none" stroke="#000080" stroke-width=".25"/>
<circle cx="208.1" cy="28.6" r=".51" fill="#000080"/>
<circle cx="208.1" cy="28.6" r=".51" fill="none" stroke="#000080" stroke-width=".21"/>
<circle cx="208.1" cy="33.7" r=".51" fill="#000080"/>
<circle cx="208.1" cy="33.7" r=".51" fill="none" stroke="#000080" stroke-width=".21"/>
<text font-size="3.5" fill="#800000" x="179.6" y="184.3">User Interface</text>
<g font-size="2.8" fill="#000080">
<text x="180.1" y="189.5">A4</text>
<text x="199.8" y="189.5">14</text>
<text x="224.6" y="189.2">0.1</text>
</g>
<g font-size="2.3">
<text x="37.9" y="11.6">1</text>
<text x="110.8" y="11.6">2</text>
<text x="183.9" y="11.6">3</text>
<text x="256.9" y="11.6">4</text>
<text x="56.4" y="28">10</text>
<text x="62.4" y="29.3">PVIN</text>
<text x="76.9" y="29.3">BOOST</text>
<text x="88.1" y="28">3</text>
<text x="220.2" y="28">4</text>
<text x="225.1" y="29.3">VIN</text>
<text x="235.6" y="29.3">VOUT</text>
<text x="245.8" y="28">1</text>
<text x="3.9" y="33.1">A</text>
<text x="57.6" y="33.1">8</text>
<text x="57.6" y="30.6">9</text>
<text x="62.4" y="34.4">AVIN</text>
<text x="62.4" y="31.9">PVIN</text>
<text x="80.8" y="34.4">SW</text>
<text x="88.1" y="33.1">1</text>
<text x="88.1" y="35.7">2</text>
<text x="220.4" y="33.1">3</text>
<text x="225.1" y="34.4">EN</text>
<text x="237.1" y="34.4">GND</text>
<text x="245.8" y="33.1">2</text>
<text x="291.2" y="33.1">A</text>
<text x="57.6" y="40.7">4</text>
<text x="62.4" y="42">EN</text>
<text x="80.8" y="36.9">SW</text>
<text x="81.6" y="42">FB</text>
<text x="88.1" y="40.7">6</text>
<text x="233" y="41.7" transform="rotate(-90 233 41.7)">5</text>
<text x="234.3" y="36.9" transform="rotate(-90 234.3 36.9)">EPAD</text>
<text x="57.7" y="45.8">5</text>
<text x="62.4" y="47.1">SYNC</text>
<text x="79.4" y="47.1">GND</text>
<text x="88.1" y="45.8">7</text>
<text x="74.1" y="49.7" transform="rotate(-90 74.1 49.7)">EP</text>
<text x="72.8" y="55.5" transform="rotate(-90 72.8 55.5)">11</text>
<text x="4.1" y="81.4">B</text>
<text x="56.4" y="83.9">10</text>
<text x="88.1" y="83.9">3</text>
<text x="291.3" y="81.4">B</text>
<text x="57.6" y="89">8</text>
<text x="57.6" y="86.4">9</text>
<text x="62.4" y="87.7">PVIN</text>
<text x="62.4" y="85.2">PVIN</text>
<text x="76.9" y="85.2">BOOST</text>
<text x="88.1" y="89">1</text>
<text x="62.4" y="90.2">AVIN</text>
<text x="80.8" y="90.2">SW</text>
<text x="80.8" y="92.8">SW</text>
<text x="88.1" y="91.5">2</text>
<text x="57.6" y="96.6">4</text>
<text x="57.7" y="101.7">5</text>
<text x="62.4" y="97.9">EN</text>
<text x="81.6" y="97.9">FB</text>
<text x="88.1" y="96.6">6</text>
<text x="88.1" y="101.7">7</text>
<text x="62.4" y="103">SYNC</text>
<text x="74.1" y="105.5" transform="rotate(-90 74.1 105.5)">EP</text>
<text x="79.4" y="103">GND</text>
<text x="72.8" y="111.3" transform="rotate(-90 72.8 111.3)">11</text>
<text x="4" y="129.6">C</text>
<text x="291.3" y="129.6">C</text>
<text x="56.4" y="139.8">10</text>
<text x="57.6" y="142.4">9</text>
<text x="62.4" y="143.6">PVIN</text>
<text x="62.4" y="141.1">PVIN</text>
<text x="76.9" y="141.1">BOOST</text>
<text x="88.1" y="139.8">3</text>
<text x="57.6" y="144.9">8</text>
<text x="62.4" y="146.2">AVIN</text>
<text x="80.8" y="146.2">SW</text>
<text x="80.8" y="148.7">SW</text>
<text x="88.1" y="144.9">1</text>
<text x="88.1" y="147.4">2</text>
<text x="57.6" y="152.5">4</text>
<text x="62.4" y="153.8">EN</text>
<text x="81.6" y="153.8">FB</text>
<text x="88.1" y="152.5">6</text>
<text x="57.7" y="157.6">5</text>
<text x="62.4" y="158.8">SYNC</text>
<text x="74.1" y="161.4" transform="rotate(-90 74.1 161.4)">EP</text>
<text x="79.4" y="158.8">GND</text>
<text x="88.1" y="157.6">7</text>
<text x="72.8" y="167.2" transform="rotate(-90 72.8 167.2)">11</text>
<text x="4" y="177.8">D</text>
<text x="291.2" y="177.8">D</text>
<text x="173.8" y="184.3">Title</text>
<text x="173.8" y="189.3">Size:</text>
<text x="191.6" y="189.3">Number:</text>
<text x="214.5" y="189.3">Revision:</text>
<text x="173.8" y="193.1">Date: 12.03.2022</text>
<text x="173.8" y="195.7">File:</text>
<text x="195.4" y="193.1">Time: 2:00:42</text>
<text x="214.5" y="193.1">Sheet14 of 51</text>
<text x="37.9" y="199.5">1</text>
<text x="110.8" y="199.5">2</text>
<text x="183.9" y="199.5">3</text>
<text x="256.9" y="199.5">4</text>
</g>
<g font-size="2.3" fill="#800000">
<text x="17.9" y="20.4">SYS</text>
<text x="172.5" y="20.4">+3V3</text>
<text x="205.6" y="20.4">+3V3</text>
<text x="259" y="20.4">+1V8</text>
<text x="17.6" y="66.1">GND</text>
<text x="27.7" y="66.1">GND</text>
<text x="48" y="66.1">GND</text>
<text x="71" y="66.1">GND</text>
<text x="93.8" y="66.1">GND</text>
<text x="102.7" y="66.1">GND</text>
<text x="111.6" y="66.1">GND</text>
<text x="147.2" y="66.1">GND</text>
<text x="159.9" y="66.1">GND</text>
<text x="172.6" y="66.1">GND</text>
<text x="205.7" y="66.1">GND</text>
<text x="231" y="66.1">GND</text>
<text x="248.9" y="66.1">GND</text>
<text x="259" y="66.1">GND</text>
<text x="17.9" y="76.3">SYS</text>
<text x="173" y="76.3">+4V</text>
<text x="40.3" y="96.6">LTE_PS_EN</text>
<text x="17.6" y="122">GND</text>
<text x="27.7" y="122">GND</text>
<text x="48" y="122">GND</text>
<text x="71" y="122">GND</text>
<text x="93.8" y="122">GND</text>
<text x="102.7" y="122">GND</text>
<text x="111.6" y="122">GND</text>
<text x="147.2" y="122">GND</text>
<text x="159.9" y="122">GND</text>
<text x="172.6" y="122">GND</text>
<text x="17.9" y="132.1">SYS</text>
<text x="173" y="132.1">+7V</text>
<text x="17.6" y="177.8">GND</text>
<text x="27.7" y="177.8">GND</text>
<text x="48" y="177.8">GND</text>
<text x="71" y="177.8">GND</text>
<text x="93.8" y="177.8">GND</text>
<text x="102.7" y="177.8">GND</text>
<text x="111.6" y="177.8">GND</text>
<text x="147.2" y="177.8">GND</text>
<text x="159.9" y="177.8">GND</text>
<text x="172.6" y="177.8">GND</text>
</g>
<g font-size="2.3" fill="#000080">
<text x="60.6" y="20.4">U28</text>
<text x="60.6" y="23">LM27342SDX/NOPB</text>
<text x="223.4" y="20.4">U31</text>
<text x="223.4" y="23">LDLN025PU18R</text>
<text x="95" y="26.8">C179</text>
<text x="102.6" y="25.5">100nF</text>
<text x="102.6" y="28">50V</text>
<text x="126.8" y="26.8">L5</text>
<text x="126.8" y="31.3">1.5 uH</text>
<text x="126.8" y="33.9">3.7 A</text>
<text x="22.2" y="40.5">10uF</text>
<text x="22.2" y="37.9">C173</text>
<text x="32.5" y="40.5">100nF</text>
<text x="32.5" y="37.9">C176</text>
<text x="129.3" y="39.7">R155</text>
<text x="151.9" y="40.5">100nF</text>
<text x="151.9" y="37.9">C185</text>
<text x="164.7" y="40.5">22uF</text>
<text x="164.7" y="37.9">C188</text>
<text x="177.3" y="40.5">22uF</text>
<text x="177.3" y="37.9">C191</text>
<text x="210.4" y="40.5">2.2uF</text>
<text x="210.4" y="37.9">C194</text>
<text x="263.8" y="40.5">2.2uF</text>
<text x="263.8" y="37.9">C195</text>
<text x="22.2" y="43">25V</text>
<text x="32.5" y="43">50V</text>
<text x="129.3" y="44.3">4.7kR</text>
<text x="129.3" y="46.8">1%</text>
<text x="151.9" y="43">50V</text>
<text x="164.7" y="43">25V</text>
<text x="177.3" y="43">25V</text>
<text x="210.4" y="43">6.3V</text>
<text x="263.8" y="43">6.3V</text>
<text x="106.4" y="48.3">D15</text>
<text x="115.1" y="53.5">1%</text>
<text x="115.1" y="50.9">R152</text>
<text x="129.1" y="49.9">C182</text>
<text x="115.1" y="56">2kR</text>
<text x="129.1" y="57">50V</text>
<text x="129.1" y="59.6">1.5nF</text>
<text x="102.1" y="60.3" transform="rotate(-90 102.1 60.3)">PMEG4050EP,115</text>
<text x="60.6" y="76.3">U29</text>
<text x="60.6" y="78.8">LM27342SDX/NOPB</text>
<text x="95" y="82.6">C180</text>
<text x="102.6" y="81.4">100nF</text>
<text x="102.6" y="83.9">50V</text>
<text x="126.8" y="82.6">L6</text>
<text x="126.8" y="87.2">2.2 uH</text>
<text x="126.8" y="89.7">7.5 A</text>
<text x="22.2" y="93.9">C174</text>
<text x="32.5" y="93.9">C177</text>
<text x="129.3" y="95.6">R156</text>
<text x="151.9" y="93.9">C186</text>
<text x="164.7" y="93.9">C189</text>
<text x="177.3" y="93.9">C192</text>
<text x="22.2" y="96.4">10uF</text>
<text x="22.2" y="98.9">25V</text>
<text x="32.5" y="96.4">100nF</text>
<text x="32.5" y="98.9">50V</text>
<text x="129.3" y="100.2">6.04kR</text>
<text x="151.9" y="96.4">100nF</text>
<text x="151.9" y="98.9">50V</text>
<text x="164.7" y="96.4">22uF</text>
<text x="164.7" y="98.9">25V</text>
<text x="177.3" y="96.4">22uF</text>
<text x="177.3" y="98.9">25V</text>
<text x="106.4" y="104.3">D16</text>
<text x="115.1" y="106.8">R153</text>
<text x="129.1" y="105.8">C183</text>
<text x="129.3" y="102.7">1%</text>
<text x="115.1" y="109.3">1%</text>
<text x="115.1" y="111.9">2kR</text>
<text x="129.1" y="112.9">50V</text>
<text x="102.1" y="116.2" transform="rotate(-90 102.1 116.2)">PMEG4050EP,115</text>
<text x="129.1" y="115.4">1.5nF</text>
<text x="60.6" y="132.1">U30</text>
<text x="60.6" y="134.7">LM27342SDX/NOPB</text>
<text x="102.6" y="137.3">100nF</text>
<text x="95" y="138.5">C181</text>
<text x="102.6" y="139.8">50V</text>
<text x="126.8" y="143.1">3.3 uH</text>
<text x="126.8" y="138.5">L7</text>
<text x="22.2" y="149.7">C175</text>
<text x="32.5" y="149.7">C178</text>
<text x="126.8" y="145.6">6.2 A</text>
<text x="151.9" y="149.7">C187</text>
<text x="164.7" y="149.7">C190</text>
<text x="177.3" y="149.7">C193</text>
<text x="22.2" y="152.2">10uF</text>
<text x="22.2" y="154.8">25V</text>
<text x="32.5" y="152.2">100nF</text>
<text x="32.5" y="154.8">50V</text>
<text x="129.3" y="151.5">R157</text>
<text x="151.9" y="152.2">100nF</text>
<text x="151.9" y="154.8">50V</text>
<text x="164.7" y="152.2">22uF</text>
<text x="164.7" y="154.8">25V</text>
<text x="177.3" y="152.2">22uF</text>
<text x="177.3" y="154.8">25V</text>
<text x="106.4" y="160.1">D17</text>
<text x="129.1" y="161.6">C184</text>
<text x="129.3" y="158.8">1%</text>
<text x="129.3" y="156.3">12 kOhm</text>
<text x="115.1" y="165.2">1%</text>
<text x="115.1" y="167.7">2kR</text>
<text x="115.1" y="162.6">R154</text>
<text x="102.1" y="172.1" transform="rotate(-90 102.1 172.1)">PMEG4050EP,115</text>
<text x="129.1" y="168.7">50V</text>
<text x="129.1" y="171.2">1.5nF</text>
<text x="237.3" y="183">Acme_CPU</text>
<text x="237.3" y="185.5">30 NGould St suite 4000</text>
<text x="237.3" y="188.1">Sheridan WY82801</text>
<text x="180.1" y="195.7">15. Power.SchDoc</text>
</g>
</svg>
